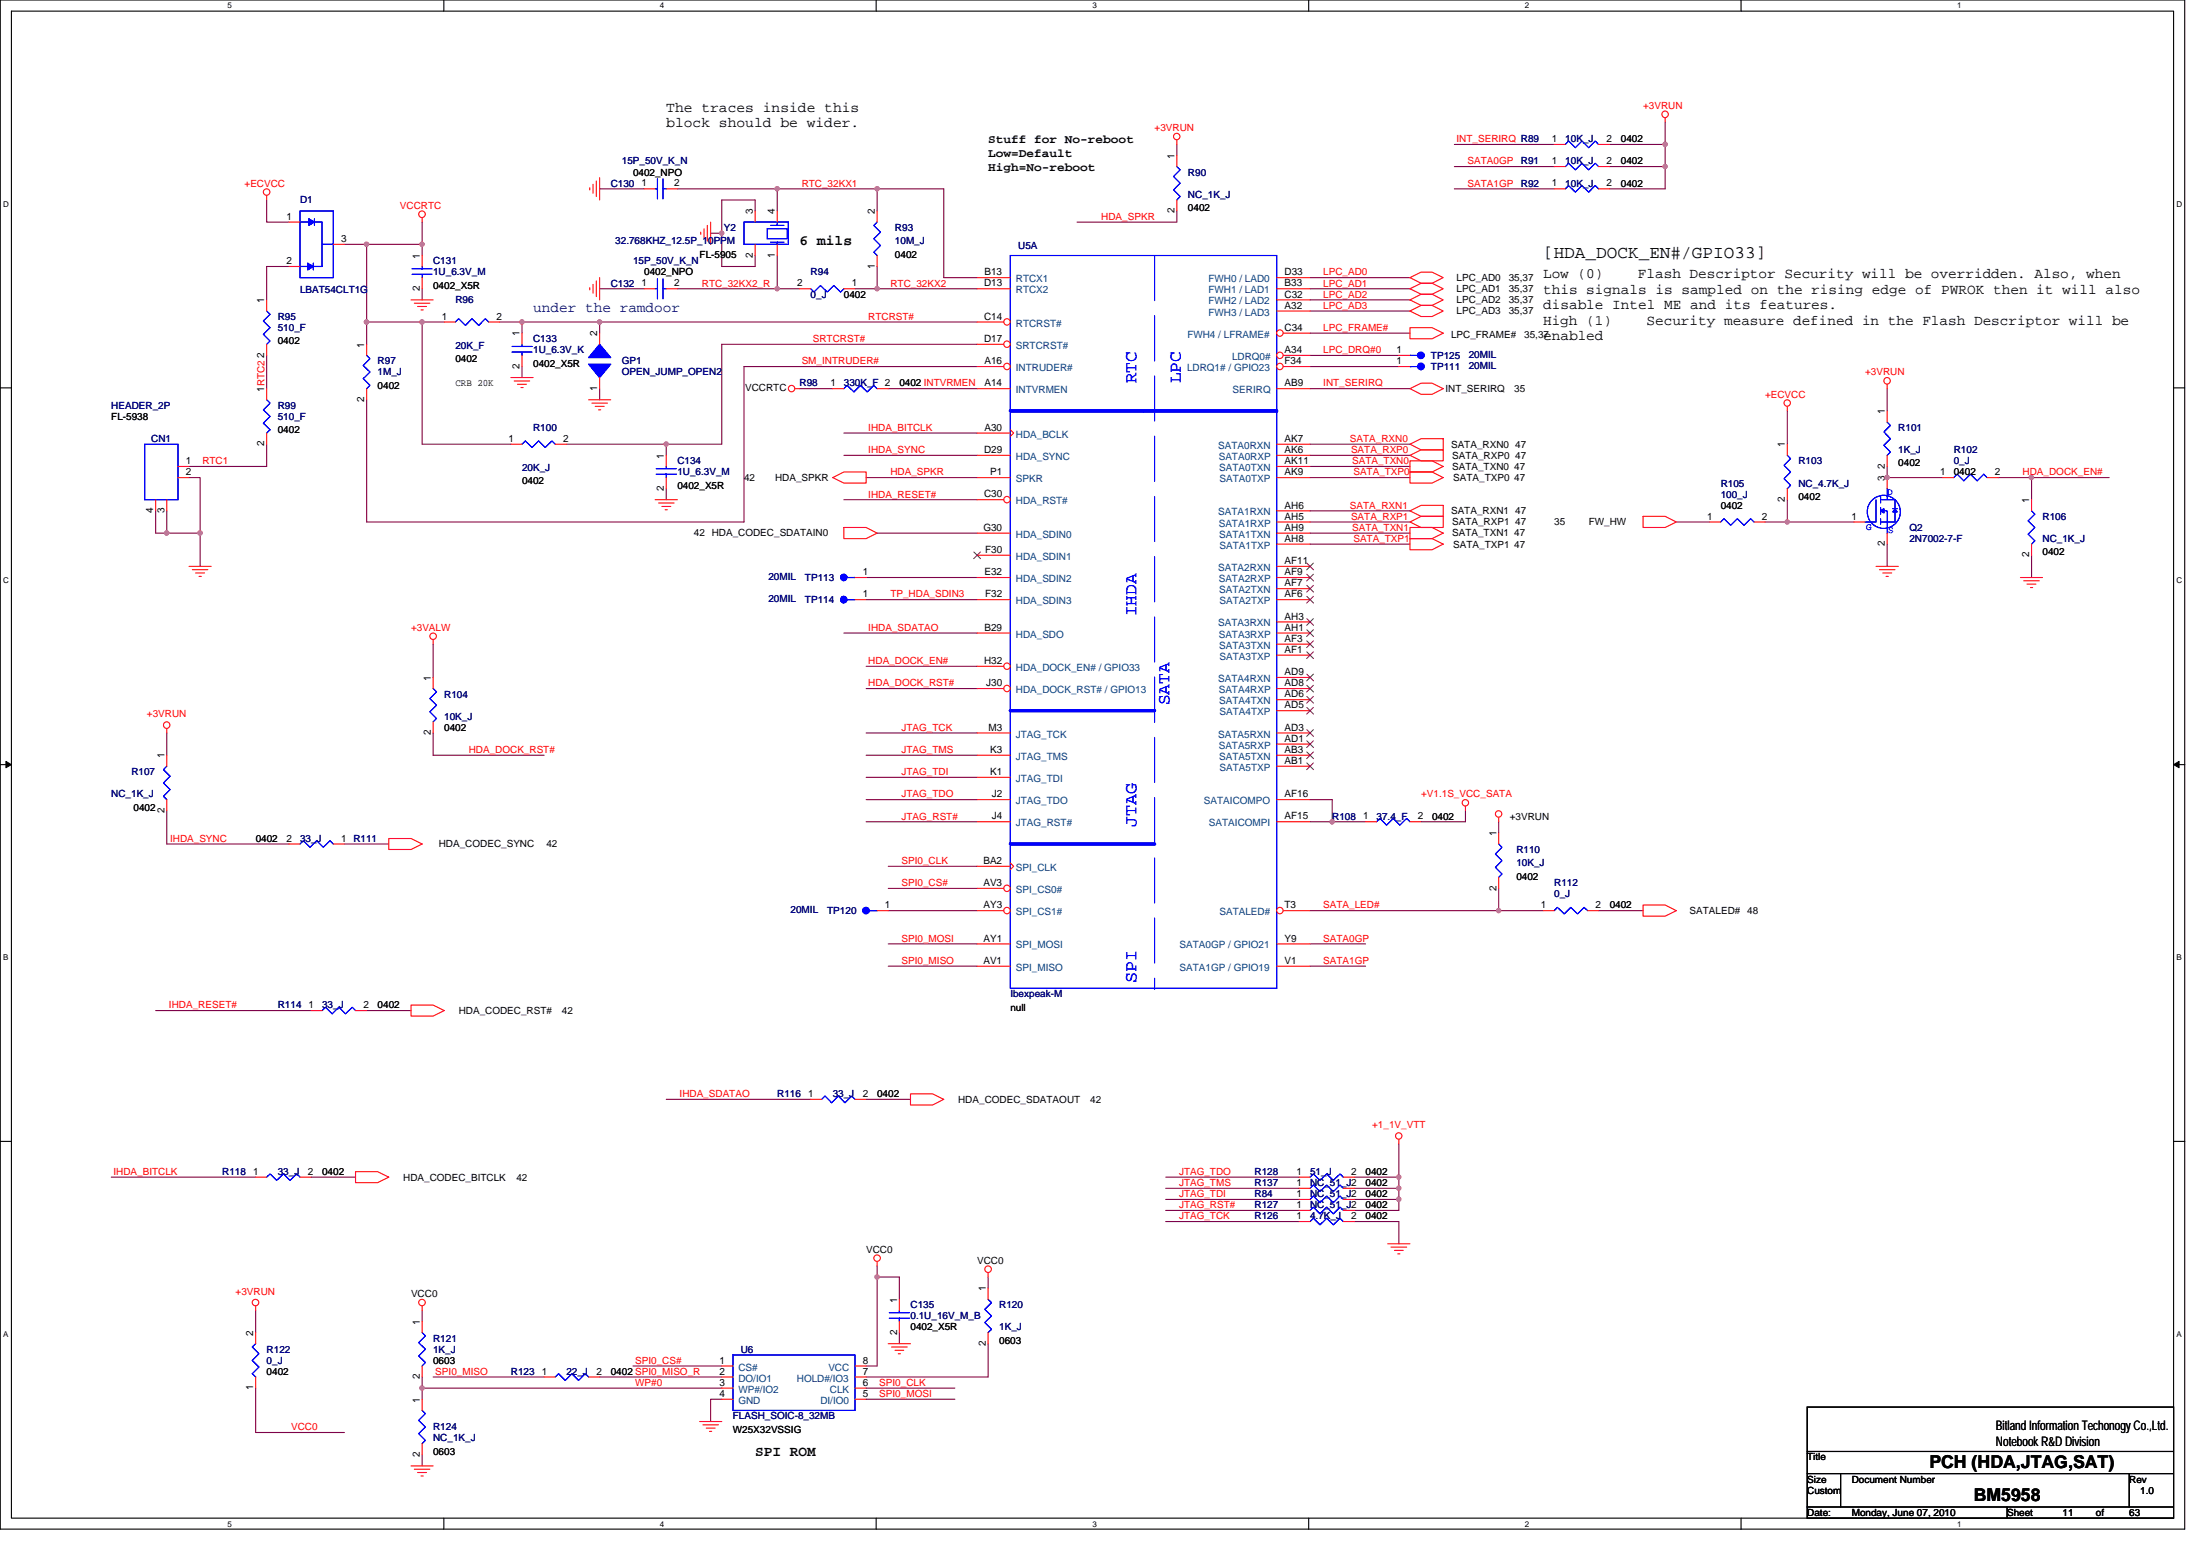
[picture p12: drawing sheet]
<svg xmlns="http://www.w3.org/2000/svg" width="297mm" height="210mm" viewBox="0 0 297 210" stroke-linecap="round" stroke-linejoin="round" font-family="sans-serif">
<path d="M0 0h295v206.4h-295zM1.5 1.5h292v203.4h-292z" fill="none" stroke="#000" stroke-width=".15"/>
<g fill="#fff">
<path d="M30.7 .2h.6v1.2h-.6z"/>
<path d="M30.7 205h.6v1.2h-.6z"/>
</g>
<path d="M59.9 0v1.5M59.9 204.9v1.5" fill="none" stroke="#000" stroke-width=".15"/>
<g fill="#fff">
<path d="M89.1 .2h.6v1.2h-.6z"/>
<path d="M89.1 205h.6v1.2h-.6z"/>
</g>
<path d="M118.3 0v1.5M118.3 204.9v1.5" fill="none" stroke="#000" stroke-width=".15"/>
<g fill="#fff">
<path d="M147.5 .2h.6v1.2h-.6z"/>
<path d="M147.5 205h.6v1.2h-.6z"/>
</g>
<path d="M176.7 0v1.5M176.7 204.9v1.5" fill="none" stroke="#000" stroke-width=".15"/>
<g fill="#fff">
<path d="M205.9 .2h.6v1.2h-.6z"/>
<path d="M205.9 205h.6v1.2h-.6z"/>
</g>
<path d="M235.1 0v1.5M235.1 204.9v1.5" fill="none" stroke="#000" stroke-width=".15"/>
<g fill="#fff">
<path d="M264.3 .2h.6v1.2h-.6z"/>
<path d="M264.3 205h.6v1.2h-.6z"/>
<path d="M.4 26.9h.8v1.2h-.8z"/>
<path d="M293.9 26.9h.7v1.2h-.7z"/>
<path d="M.4 77.8h.8v1.2h-.8z"/>
<path d="M293.9 77.8h.7v1.2h-.7z"/>
</g>
<path d="M0 52.3h1.5M293.5 52.3h1.5" fill="none" stroke="#000" stroke-width=".15"/>
<g fill="#fff">
<path d="M.4 128.6h.7v1.2h-.7z"/>
<path d="M293.9 128.6h.7v1.2h-.7z"/>
</g>
<path d="M0 103.2h1.5M293.5 103.2h1.5" fill="none" stroke="#000" stroke-width=".15"/>
<path d="M.8 102.7l.7 .5-.7 .4zM293.5 103.2l.7-.5v.9z" fill="#000" stroke="#000" stroke-width=".14"/>
<g fill="#fff">
<path d="M.4 179.5h.7v1.2h-.7z"/>
<path d="M293.9 179.5h.7v1.2h-.7z"/>
</g>
<path d="M0 154h1.5M293.5 154h1.5M244 195.9h49.5M244 189.9h49.5v15h-49.5zM244 198.9h49.5M248.5 198.9v4.5M287.5 198.9v4.5M244 203.4h49.5M271 203.4v1.5" fill="none" stroke="#000" stroke-width=".15"/>
<g fill="none" stroke="#800040" stroke-width=".15">
<path d="M158.9 19.5v1.5M196.4 19.5h13.4M217.3 19.5h7.5M224.8 19.5v3M224.8 16.5v3M36 27v3h3M39 36h-3v4.5M46.5 33h3M49.5 33v10.5M49.5 33h7.5M57 33v1.5M57 39v1.5"/>
<path d="M57 30v3M81 25.5h6M81 39h6M91.5 39h13.4M91.5 25.5h13.4M95.9 31.5h1.5M97.4 31.5v4.5h4.6v-1.5M102 28.5v-1.5h-4.6v4.5M104.9 39h3M104.9 25.5h22.5v12h4.5M104.9 34.5v4.5M104.9 25.5v3"/>
<path d="M115.4 39h3M118.4 39h13.5M118.4 25.5v3M118.4 36v3M158.9 28.5v1.5h-13.5M176.9 37.5h13.5M176.9 39h13.5M196.4 22.5h13.4M196.4 25.5h13.4M217.3 22.5h7.5M224.8 22.5v3h-7.5M36 48v4.5"/>
<path d="M36 59.9v3h-10.5M49.5 43.5v3M49.5 43.5h7.5M57 43.5v16.4h12M57 43.5h3M67.5 43.5h3v1.5M70.5 49.5v1.4M70.5 43.5h10.5v1.5M76.5 59.9h13.5M81 52.5v1.5M81 43.5h50.9M90 59.9v1.5"/>
<path d="M107.9 52.5h4.5M113.9 58.4h18M119.9 52.5h12M131.9 46.5h-34.5v13.4h-7.4M131.9 49.5h-31.4v20.9h-51v-16.4M176.9 48h12M176.9 49.5h12M176.9 45h13.5M176.9 40.5h13.5M176.9 42h13.5M176.9 52.5h13.5M176.9 59.9h13.5"/>
<path d="M241.3 55.5v4.4M254.8 52.5v3M21 68.9v3h1.5M22.5 71.9h4.5M22.5 68.9v3M25.5 64.5h1.5v7.4M27 71.9v4.5M90 65.9v1.5M113.9 61.4h18M113.9 67.4h18M116.9 77.9h15M116.9 64.5h15"/>
<path d="M118.4 71.9h13.5M176.9 71.9h13.5M176.9 68.9h13.5M176.9 70.4h13.5M176.9 73.4h13.5M176.9 62.9h13.5M176.9 61.4h13.5M176.9 64.5h13.5M226.3 70.4h4.5M238.3 70.4h3M241.3 70.4h9M241.3 67.4v3"/>
<path d="M254.8 73.4v3M254.8 62.9v1.6h7.5M269.8 64.5h4.5M274.3 64.5v2.9M274.3 74.9v3M274.3 64.5h10.5M22.5 98.9v3M58.5 86.9v4.5M58.5 98.9v3h15M113.9 85.4h18M116.9 80.9h15M116.9 89.9h15"/>
<path d="M116.9 92.9h15M116.9 98.9h15M22.5 109.4v4.5h16.5M46.5 113.9h6M116.9 110.9h15M116.9 104.9h15M116.9 107.9h15M116.9 101.9h15M119.9 116.9h12M119.9 119.9h12M176.9 107.9h3v3M176.9 110.9h3"/>
<path d="M179.9 110.9h4.5M197.9 109.4v1.5h-6M202.4 119.9v3M202.4 110.9v1.5M21 136.4h21M49.5 136.4h6M119.9 122.9h12M119.9 130.4h12M119.9 127.4h12M176.9 122.9h25.4M176.9 127.4h7.5M176.9 130.4h7.5"/>
<path d="M202.4 122.9h5.9M215.8 122.9h6M15 158.9h19.5M42 158.9h6M90 148.4h19.4M116.9 148.4h6M157.4 158.9h18M182.9 158.9h6M188.9 154.4v4.5M188.9 158.9v1.5h-6M34.5 176.8v3M57 176.8v1.5"/>
<path d="M118.4 170.8v1.5h3v3M118.4 172.3v12h-1.5M121.4 179.8v1.5M133.4 172.3v1.5M157.4 160.4h18M157.4 163.3h18M157.4 164.8h18M157.4 161.9h18M182.9 164.8h6v3.1M182.9 161.9h6M188.9 160.4v1.5M188.9 161.9v1.4h-6"/>
<path d="M34.5 187.3v6h12M57 187.3h40.4M57 196.3v1.5M57 187.3v1.5M57 185.8v1.5M58.5 185.8h15M81 185.8h16.4M85.5 184.3h11.9M97.4 188.8h-1.5v3M116.9 188.8h12M116.9 187.3h12M133.4 181.3v4.5h-16.5"/>
</g>
<g fill="#f0f" stroke="#f0f" stroke-width=".15">
<circle cx="118.4" cy="39" r=".29"/>
<circle cx="118.4" cy="25.5" r=".29"/>
<circle cx="104.9" cy="25.5" r=".29"/>
<circle cx="97.4" cy="31.5" r=".29"/>
<circle cx="104.9" cy="39" r=".29"/>
<circle cx="70.5" cy="43.5" r=".29"/>
<circle cx="57" cy="33" r=".29"/>
<circle cx="49.5" cy="33" r=".29"/>
<circle cx="81" cy="43.5" r=".3"/>
<circle cx="57" cy="43.5" r=".3"/>
<circle cx="49.5" cy="43.5" r=".3"/>
<circle cx="89.9" cy="59.9" r=".29"/>
<circle cx="224.8" cy="19.5" r=".29"/>
<circle cx="179.9" cy="110.9" r=".29"/>
<circle cx="224.8" cy="22.5" r=".29"/>
<circle cx="202.3" cy="122.9" r=".29"/>
<circle cx="27" cy="71.9" r=".3"/>
<circle cx="22.5" cy="71.9" r=".29"/>
<circle cx="274.3" cy="64.4" r=".3"/>
<circle cx="241.3" cy="70.4" r=".29"/>
<circle cx="254.8" cy="64.4" r=".29"/>
<circle cx="118.4" cy="172.3" r=".29"/>
<circle cx="57" cy="187.3" r=".29"/>
<circle cx="188.9" cy="160.3" r=".29"/>
<circle cx="188.9" cy="158.8" r=".29"/>
<circle cx="188.9" cy="161.8" r=".29"/>
</g>
<g fill="none" stroke="#f00" stroke-width=".15">
<path d="M158.9 18.9v.6M224.8 15.9v.6M36 26.4v.6M57 29.4v.6M57 34.5v1.5M57 37.5v1.5M79.6 38.8v.3M79.6 25.3v.3M80.1 38.4v1.2M80.1 24.9v1.2M80.5 37.9v2.1M80.5 24.4v2.1"/>
<path d="M81 37.5v3M81 24v3M94.6 31.3v.3M95.1 30.9v1.2M95.5 30.4v2.1M95.9 30v3M102 33v1.5M102 28.5v1.5M104.9 33v1.5M104.9 28.5v1.5M107.9 39h1.5M113.9 39h1.5"/>
<path d="M131.9 37.5h4.5M131.9 39h4.5M190.4 37.5l1.5-.8h1.5l1.5 .8-1.5 .7h-1.5zM190.4 39l1.5-.8h1.5l1.5 .8-1.5 .7h-1.5zM209.8 25.5h1.5M215.8 25.5h1.5M36 40.5v1.5M36 46.5v1.5M55.5 40.5h3M55.9 40.9h2.1M56.4 41.4h1.2M56.9 41.8h.2"/>
<path d="M60 43.5h1.5M66 43.5h1.5M69 50.9h3M69.4 51.4h2.1M69.9 51.9h1.2M70.3 52.3h.3M79.5 54h3M79.9 54.4h2.1M80.4 54.8h1.2M80.8 55.3h.3M107.3 52.5h.6M112.4 52.5h1.5"/>
<path d="M118.4 52.5h1.5M131.9 52.5h4.5M190.4 40.5l1.5-.8h1.5l1.5 .8-1.5 .7h-1.5zM190.4 42l1.5-.8h1.5l1.5 .8-1.5 .7h-1.5zM190.4 44.2h3l1.5 .8-1.5 .7h-3zM190.4 52.5l1.5-.8h1.5l1.5 .8-1.5 .7h-1.5zM190.4 59.9l1.5-.7h3v1.5h-3zM241.3 54.8v.7M241.3 59.9v1.5M254.8 51.9v.6M21 67.4v1.5M22.5 67.4v1.5"/>
<path d="M24 62.9h1.5M24 64.5h1.5M25.5 76.4h3M26 76.9h2.1M26.4 77.3h1.2M26.9 77.8h.3M88.5 67.4h3M88.9 67.9h2.1M89.4 68.3h1.2M89.8 68.8h.3M90 61.4v1.5M90 64.5v1.4"/>
<path d="M112.4 64.5l1.5-.8h3v1.5h-3zM113.9 71.2h3l1.5 .7-1.5 .8h-3zM190.4 71.2h3l1.5 .7-1.5 .8h-3zM190.4 72.7h3l1.5 .7-1.5 .8h-3zM190.4 68.9l1.5-.7h3v1.5h-3zM190.4 70.4l1.5-.7h3v1.5h-3zM190.4 62.2h3l1.5 .7-1.5 .8h-3zM190.4 63.7h3l1.5 .8-1.5 .7h-3zM190.4 61.4l1.5-.7h3v1.5h-3zM221.8 69.7h3l1.5 .7-1.5 .8h-3zM241.3 65.9v1.5M253.3 76.4h3"/>
<path d="M253.8 76.9h2.1M254.2 77.3h1.2M254.7 77.8h.2M272.8 77.9h3M273.2 78.4h2.1M273.7 78.8h1.2M274.1 79.3h.3M22.5 98.3v.6M58.5 86.3v.6M58.5 91.4v1.5M58.5 97.4v1.5M22.5 101.9v1.5"/>
<path d="M22.5 107.9v1.5M39 113.9h1.5M45 113.9h1.5M52.5 113.2h3l1.5 .7-1.5 .7h-3zM184.4 110.9h1.5M190.4 110.9h1.5M197.9 108.8v.6M202.4 110.3v.6M42 136.4h1.5M48 136.4h1.5M55.5 135.6h3l1.5 .8-1.5 .7h-3zM208.3 122.9h1.5"/>
<path d="M214.4 122.9h1.4M221.8 122.1h3l1.5 .8-1.5 .7h-3zM48 158.1h3l1.5 .8-1.5 .7h-3zM122.9 147.6h3l1.5 .8-1.5 .7h-3zM175.4 158.9h1.5M181.4 158.9h1.5M188.9 153.8v.6M34.5 176.2v.6M57 176.2v.6M57 178.3v1.5M118.4 170.2v.6M121.4 175.3v1.5"/>
<path d="M121.4 178.3v1.5M133.4 171.7v.6M175.4 160.4h1.5M181.4 160.4h1.5M187.4 167.9h3M187.8 168.3h2.1M188.3 168.7h1.2M188.7 169.2h.3M55.5 197.8h3M55.9 198.3h2.1M56.4 198.7h1.2M56.9 199.2h.2"/>
<path d="M57 184.3v1.5M73.5 185.8h1.5M79.5 185.8h1.5M94.5 191.8h2.9M94.9 192.3h2.1M95.4 192.7h1.2M95.8 193.2h.3M119.9 181.3h3M120.4 181.8h2.1M120.8 182.2h1.2M121.3 182.7h.3"/>
<circle cx="158.9" cy="18.4" r=".43"/>
<circle cx="224.8" cy="15.4" r=".44"/>
<circle cx="36" cy="25.9" r=".44"/>
<circle cx="57" cy="28.9" r=".45"/>
<circle cx="106.9" cy="52.4" r=".43"/>
<circle cx="241.3" cy="54.4" r=".43"/>
<circle cx="254.8" cy="51.4" r=".44"/>
<circle cx="22.5" cy="97.9" r=".44"/>
<circle cx="58.5" cy="85.9" r=".44"/>
<circle cx="197.9" cy="108.3" r=".43"/>
<circle cx="202.3" cy="109.8" r=".43"/>
<circle cx="188.9" cy="153.3" r=".43"/>
<circle cx="34.5" cy="175.8" r=".44"/>
<circle cx="57" cy="175.8" r=".44"/>
<circle cx="118.4" cy="169.8" r=".44"/>
<circle cx="133.4" cy="171.3" r=".45"/>
</g>
<g fill="none" stroke="#00f" stroke-width=".15">
<path d="M55.6 37h2.7M55.6 36.3h2.7M57 36v.3M57 37v.5M100.5 30h5.9v3h-5.9zM103.6 30.9h2.7v1.3h-2.7zM104.1 30.4h1.8M104.1 32.7h1.8M104.9 30v.4M104.9 32.7v.3M109.4 39l.5 .4 .9-.9 .9 .9 .9-.9 .9 .9 .4-.4M136.4 34.5h36v98.9h-36z"/>
<path d="M211.3 25.5l.5-.5 .9 .9 .9-.9 .9 .9 .9-.9 .4 .5M19.5 59.9h4.5v7.5h-4.5zM36 42l.5 .4-.9 .9 .9 .9-.9 .9 .9 .9-.5 .5M61.5 43.5l.4-.5 .9 .9 .9-.9 .9 .9 .9-.9 .5 .5M113.9 52.5l.5-.5 .9 .9 .9-.9 .9 .9 .9-.9 .4 .5M88.6 64h2.7M88.6 63.2h2.7M90 62.9v.3M90 64v.5M241.3 61.4l.5 .5-.9 .9 .9 .9-.9 .9 .9 .9-.5 .4M58.5 92.9l.4 .5-.9 .9 .9 .9-.9 .9 .9 .9-.4 .4M22.5 103.4l-.4 .5 .9 .9-.9 .9 .9 .9-.9 .9 .4 .4"/>
<path d="M40.5 113.9l.5-.4 .9 .8 .9-.8 .8 .8 1-.8 .4 .4M185.9 110.9l.4-.5 .9 1 .9-1 .9 1 .9-1 .5 .5M43.5 136.4l.5-.5 .8 .9 1-.9 .8 .9 1-.9 .4 .5M209.8 122.9l.5-.5 .9 .9 .9-.9 .9 .9 .9-.9 .5 .5M176.9 158.9l.4-.5 .9 .9 .9-.9 .9 .9 .9-.9 .5 .5M57 179.8l.4 .5-.9 .9 .9 .9-.9 .9 .9 .9-.4 .4M120.1 177.9h2.7M120.1 177.1h2.7M121.4 176.8v.3M121.4 177.9v.4M176.9 160.4l.4-.5 .9 .9 .9-.9 .9 .9 .9-.9 .5 .5M75 185.8l.4-.4 .9 .9 .9-.9 .9 .9 .9-.9 .5 .4"/>
</g>
<path d="M155.9 34.5v98.9M155.9 133.4h.1" fill="none" stroke="#fff" stroke-width=".14" stroke-dasharray="6.1 2"/>
<path d="M155.9 34.5v98.9M155.9 133.4h.1" fill="none" stroke="#00f" stroke-width=".14" stroke-dasharray="6.1 2"/>
<path d="M136.4 55.5h36M136.4 95.9h19.5M136.4 113.9h19.5" fill="none" stroke="#00f" stroke-width=".44"/>
<circle cx="136" cy="49.5" r=".43" fill="#fff" stroke="#f00" stroke-width=".15"/>
<path d="M131.9 49.5h3.6M131.9 58.4h4.5M136.4 58l.5 .4-.5 .5M131.9 61.4h4.5" fill="none" stroke="#f00" stroke-width=".15"/>
<circle cx="136" cy="67.4" r=".43" fill="#fff" stroke="#f00" stroke-width=".15"/>
<path d="M131.9 67.4h3.6M131.9 71.9h4.5M131.9 74.9h4.5M131.9 77.9h4.5M131.9 85.4h4.5" fill="none" stroke="#f00" stroke-width=".15"/>
<path d="M131.5 74.5l.9 .9M132.4 74.5l-.9 .9" fill="none" stroke="#804000" stroke-width=".14"/>
<circle cx="172.8" cy="122.9" r=".43" fill="#fff" stroke="#f00" stroke-width=".15"/>
<path d="M172.4 37.5h4.5M172.4 39h4.5M172.4 40.5h4.5M172.4 42h4.5M173.3 122.9h3.6" fill="none" stroke="#f00" stroke-width=".15"/>
<circle cx="172.8" cy="49.5" r=".43" fill="#fff" stroke="#f00" stroke-width=".15"/>
<path d="M173.3 49.5h3.6" fill="none" stroke="#f00" stroke-width=".15"/>
<circle cx="172.8" cy="44.9" r=".43" fill="#fff" stroke="#f00" stroke-width=".15"/>
<path d="M173.3 45h3.6" fill="none" stroke="#f00" stroke-width=".15"/>
<circle cx="172.8" cy="48" r=".43" fill="#fff" stroke="#f00" stroke-width=".15"/>
<path d="M173.3 48h3.6" fill="none" stroke="#f00" stroke-width=".15"/>
<circle cx="136" cy="43.4" r=".43" fill="#fff" stroke="#f00" stroke-width=".15"/>
<path d="M131.9 43.5h3.6M131.9 80.9h4.5" fill="none" stroke="#f00" stroke-width=".15"/>
<circle cx="136" cy="89.9" r=".43" fill="#fff" stroke="#f00" stroke-width=".15"/>
<path d="M131.9 89.9h3.6" fill="none" stroke="#f00" stroke-width=".15"/>
<circle cx="136" cy="92.9" r=".43" fill="#fff" stroke="#f00" stroke-width=".15"/>
<path d="M131.9 92.9h3.6" fill="none" stroke="#f00" stroke-width=".15"/>
<circle cx="136" cy="46.4" r=".43" fill="#fff" stroke="#f00" stroke-width=".15"/>
<g fill="none" stroke="#f00" stroke-width=".15">
<path d="M131.9 46.5h3.6M172.4 59.9h4.5M172.4 61.4h4.5M172.4 62.9h4.5M172.4 64.5h4.5M172.4 68.9h4.5M172.4 70.4h4.5M172.4 71.9h4.5M172.4 73.4h4.5M172.4 76.4h4.5M172.4 77.9h4.5M172.4 79.4h4.5"/>
<path d="M172.4 80.9h4.5M172.4 83.9h4.5M172.4 85.4h4.5M172.4 86.9h4.5M172.4 88.4h4.5M172.4 91.4h4.5M172.4 92.9h4.5M172.4 94.4h4.5M172.4 95.9h4.5M172.4 98.9h4.5M131.9 116.9h4.5M136.4 116.5l.5 .4-.5 .4"/>
<path d="M172.4 100.4h4.5M172.4 101.9h4.5M172.4 103.4h4.5M172.4 110.9h4.5"/>
</g>
<g fill="none" stroke="#804000" stroke-width=".14">
<path d="M176.4 76l1 .9M176.4 77.5l1 .9M176.4 79l1 .9M177.3 76l-.9 .9M177.3 77.5l-.9 .9M177.3 79l-.9 .9M176.4 80.5l1 .9M176.4 83.5l1 .9M176.4 85l1 .9M176.4 86.5l1 .9M176.4 88l1 .9M176.4 91l1 .9"/>
<path d="M176.4 92.5l1 .9M176.4 94l1 .9M176.4 95.5l1 .9M176.4 98.5l1 .9M176.4 100l1 .9M177.3 80.5l-.9 .9M177.3 83.5l-.9 .9M177.3 85l-.9 .9M177.3 86.5l-.9 .9M177.3 88l-.9 .9M177.3 91l-.9 .9M177.3 92.5l-.9 .9"/>
<path d="M177.3 94l-.9 .9M177.3 95.5l-.9 .9M177.3 98.5l-.9 .9M177.3 100l-.9 .9M176.4 101.5l1 .9M176.4 103l1 .9M177.3 101.5l-.9 .9M177.3 103l-.9 .9"/>
</g>
<circle cx="136" cy="119.9" r=".43" fill="#fff" stroke="#f00" stroke-width=".15"/>
<path d="M131.9 119.9h3.6" fill="none" stroke="#f00" stroke-width=".15"/>
<circle cx="136" cy="122.9" r=".43" fill="#fff" stroke="#f00" stroke-width=".15"/>
<g fill="none" stroke="#f00" stroke-width=".15">
<path d="M209.8 19.5h1.5M215.8 19.5h1.5M39 30h1.5M39 36h1.5M45 33h1.5M87 39h1.5M87 25.5h1.5M90 39h1.5M90 25.5h1.5M118.4 34.5v1.5M118.4 28.5v1.5M158.9 21v1.5"/>
<path d="M158.9 27v1.5M209.8 22.5h1.5M215.8 22.5h1.5M36 52.5v1.5M36 58.4v1.5M49.5 46.5v1.5M49.5 52.5v1.5M69 59.9h1.5M70.5 45v1.5M70.5 48v1.5M75 59.9h1.5M81 45v1.5"/>
<path d="M81 50.9v1.6M172.4 52.5h4.5M188.9 49.5h1.5M188.9 48h1.5M254.8 55.5v1.5M115.4 77.9h1.5M131.9 64.5h4.5M230.8 70.4h1.5M236.8 70.4h1.5M250.3 70.4h1.5M254.8 61.4v1.5M254.8 64.5v1.4"/>
<path d="M254.8 71.9v1.5M262.3 64.5h1.5M268.3 64.5h1.5M274.3 67.4v1.5M274.3 73.4v1.5M115.4 80.9h1.5M131.9 98.9h4.5M131.9 101.9h4.5M131.9 104.9h4.5M131.9 107.9h4.5M131.9 110.9h4.5M172.4 107.9h4.5"/>
<path d="M202.4 112.4v1.5M202.4 118.4v1.5M118.4 122.9h1.5M131.9 122.9h3.6M131.9 127.4h4.5M131.9 130.4h4.5M172.4 127.4h4.5M172.4 130.4h4.5M34.5 158.9h1.5M40.5 158.9h1.5M109.4 148.4h1.5M115.4 148.4h1.5"/>
<path d="M34.5 179.8v1.5M133.4 173.8v1.5M133.4 179.8v1.5M175.4 164.8h1.5M175.4 163.3h1.5M175.4 161.9h1.5M181.4 164.8h1.5M181.4 163.3h1.5M181.4 161.9h1.5M34.5 185.8v1.5M57 188.8v1.5M57 194.8v1.5"/>
<path d="M97.4 184.3h1.6M97.4 185.8h1.6M97.4 187.3h1.6M97.4 188.8h1.6M115.4 184.3h1.5M115.4 185.8h1.5M115.4 187.3h1.5M115.4 188.8h1.5"/>
</g>
<g fill="none" stroke="#00f" stroke-width=".15">
<path d="M211.3 19.5l.5-.5 .9 .9 .9-.9 .9 .9 .9-.9 .4 .5M40.5 30h3v3M40.5 28.5h4.5v9h-4.5zM42.3 35.5v.9M42.5 29.5v.9M43.5 33v3h-3M43.5 33h1.5M88.5 39h.3M88.5 25.5h.3M88.8 37.6v2.7M88.8 24.1v2.7M89.5 39h.5"/>
<path d="M89.5 25.5h.5M89.5 37.6v2.7M89.5 24.1v2.7M118.4 30l-.4 .4 .9 .9-.9 .9 .9 .9-.9 .9 .4 .5M158.9 22.5l.4 .4-.8 .9 .8 .9-.8 .9 .8 .9-.4 .5M211.3 22.5l.5-.5 .9 .9 .9-.9 .9 .9 .9-.9 .4 .5M36 54l.5 .4-.9 .9 .9 .9-.9 .9 .9 .9-.5 .4M49.5 48l.5 .4-1 .9 1 .9-1 .9 1 .9-.5 .5M69.1 47.5h2.7M69.1 46.8h2.7M70.5 59.9l.4-.4 .9 .9 .9-.9 .9 .9 .9-.9 .5 .4M70.5 46.5v.3"/>
<path d="M70.5 47.5v.5M190.5 49.5h-.1h1M190.5 48h-.1h1M254.8 57l.4 .4-.8 .9 .8 .9-.8 .9 .8 .9-.4 .4M114.4 77.9h1h-.1M232.3 70.4l.5-.4 .9 .9 .9-.9 .9 .9 .9-.9 .4 .4M253.3 67.4v3h-1.5M253.9 67.4h2v3h-2M253.9 67v.9M253.9 68.5v.9M253.9 70v.7M253.9 68.9h.9v3"/>
<path d="M254.8 65.9v1.5M255.6 68.6h.6M263.8 64.5l.4-.5 1 .9 .8-.9 1 .9 .8-.9 .5 .5M274.3 68.9l.4 .5-.9 .9 .9 .9-.9 .9 .9 .9-.4 .4M114.4 80.9h1h-.1M202.4 113.9l.4 .4-.9 1 .9 .8-.9 1 .9 .8-.4 .5M117.4 122.9h1h-.1M36 158.9l.5-.5 .9 .9 .9-.9 .9 .9 .9-.9 .4 .5M110.9 148.4l.5-.5 .9 .9 .9-.9 .9 .9 .9-.9 .4 .5M133.4 175.3l.5 .5-.9 .9 .9 .9-.9 .9 .9 .9-.5 .4M176.9 164.8l.4-.4 .9 .9 .9-.9 .9 .9 .9-.9 .5 .4M176.9 163.3l.4-.4 .9 .9 .9-.9 .9 .9 .9-.9 .5 .4"/>
<path d="M176.9 161.9l.4-.5 .9 .9 .9-.9 .9 .9 .9-.9 .5 .5M34.5 181.3l-.4 .5 .9 .9-.9 .9 .9 .9-.9 .9 .4 .4M57 190.3l.4 .5-.9 .9 .9 .9-.9 .9 .9 .9-.4 .4M99 182.8h16.4v7.5h-16.4z"/>
<circle cx="254.3" cy="69.1" r="2.23"/>
</g>
<g fill="#00f" stroke="#00f" stroke-width=".15">
<path d="M253.9 68.9l.5-.3v.6z" fill-rule="evenodd"/>
<path d="M255.9 68.6l.3 .5h-.6z" fill-rule="evenodd"/>
<path d="M253.9 68.9l.5-.3v.6z" fill-rule="evenodd"/>
<path d="M255.9 68.6l.3 .5h-.6z" fill-rule="evenodd"/>
<path d="M79.5 49.1h3l-1.5 1.8z" fill-rule="evenodd"/>
<path d="M81 46.5l1.5 1.8h-3z" fill-rule="evenodd"/>
<path d="M79.5 49.1h3l-1.5 1.8z" fill-rule="evenodd"/>
<path d="M81 46.5l1.5 1.8h-3z" fill-rule="evenodd"/>
<path d="M41.7 29.5l.8 .5-.8 .4z" fill-rule="evenodd"/>
<path d="M41.5 35.5l.8 .5-.8 .4z" fill-rule="evenodd"/>
<path d="M41.7 29.5l.8 .5-.8 .4z" fill-rule="evenodd"/>
<path d="M41.5 35.5l.8 .5-.8 .4z" fill-rule="evenodd"/>
<circle cx="191.9" cy="49.4" r=".45"/>
<circle cx="116.9" cy="122.9" r=".44"/>
<circle cx="113.9" cy="80.9" r=".44"/>
<circle cx="113.9" cy="77.9" r=".43"/>
<circle cx="191.9" cy="48" r=".44"/>
</g>
<g fill="#f0f" stroke="#f0f" stroke-width=".15">
<circle cx="118.4" cy="39" r=".29"/>
<circle cx="118.4" cy="25.5" r=".29"/>
<circle cx="104.9" cy="25.5" r=".29"/>
<circle cx="97.4" cy="31.5" r=".29"/>
<circle cx="104.9" cy="39" r=".29"/>
<circle cx="70.5" cy="43.5" r=".29"/>
<circle cx="57" cy="33" r=".29"/>
<circle cx="49.5" cy="33" r=".29"/>
<circle cx="81" cy="43.5" r=".3"/>
<circle cx="57" cy="43.5" r=".3"/>
<circle cx="49.5" cy="43.5" r=".3"/>
<circle cx="89.9" cy="59.9" r=".29"/>
<circle cx="224.8" cy="19.5" r=".29"/>
<circle cx="179.9" cy="110.9" r=".29"/>
<circle cx="224.8" cy="22.5" r=".29"/>
<circle cx="202.3" cy="122.9" r=".29"/>
<circle cx="27" cy="71.9" r=".3"/>
<circle cx="22.5" cy="71.9" r=".29"/>
<circle cx="274.3" cy="64.4" r=".3"/>
<circle cx="241.3" cy="70.4" r=".29"/>
<circle cx="254.8" cy="64.4" r=".29"/>
<circle cx="118.4" cy="172.3" r=".29"/>
<circle cx="57" cy="187.3" r=".29"/>
<circle cx="188.9" cy="160.3" r=".29"/>
<circle cx="188.9" cy="158.8" r=".29"/>
<circle cx="188.9" cy="161.8" r=".29"/>
</g>
<g font-size="2.4">
<text x="208.3" y="34.9">[HDA_DOCK_EN#/GPIO33]</text>
<text x="260.5" y="198.1">PCH (HDA,JTAG,SAT)</text>
<text x="266.5" y="202.6">BM5958</text>
</g>
<g font-size="2.4" fill="#00f">
<text x="153.4" y="51.7" transform="rotate(-90 153.4 51.7)">RTC</text>
<text x="159.4" y="51.7" transform="rotate(-90 159.4 51.7)">LPC</text>
<text x="153.4" y="83.2" transform="rotate(-90 153.4 83.2)">IHDA</text>
<text x="157.9" y="95.2" transform="rotate(-90 157.9 95.2)">SATA</text>
<text x="153.4" y="111.7" transform="rotate(-90 153.4 111.7)">JTAG</text>
<text x="153.4" y="132.6" transform="rotate(-90 153.4 132.6)">SPI</text>
</g>
<g font-size="1.9">
<text x="90" y="15">The traces inside this</text>
<text x="90" y="17.1">block should be wider.</text>
<text x="107.9" y="33.1">6 mils</text>
<text x="208.3" y="37.5">Low (0)</text>
<text x="208.3" y="39.6">this signals is sampled on the rising edge of PWROK then it will also</text>
<text x="208.3" y="41.7">disable Intel ME and its features.</text>
<text x="221.1" y="37.5">Flash Descriptor Security will be overridden. Also, when</text>
<text x="208.3" y="43.8">High (1)</text>
<text x="208.3" y="45.9">enabled</text>
<text x="222.3" y="43.8">Security measure defined in the Flash Descriptor will be</text>
<text x="102" y="196.4">SPI ROM</text>
</g>
<text font-size="1.9" fill="#000080" x="72" y="42">under the ramdoor</text>
<g font-size="1.8">
<text x="269.5" y="193">Bitland Information Techonogy Co.,Ltd.</text>
<text x="269.5" y="195.1">Notebook R&amp;D Division</text>
</g>
<g font-size="1.6">
<text x="133.4" y="19.3">Stuff for No-reboot</text>
<text x="133.4" y="21.2">Low=Default</text>
<text x="133.4" y="23">High=No-reboot</text>
</g>
<g font-size="1.4">
<text x="158.6" y="21.4" transform="rotate(-90 158.6 21.4)">1</text>
<text x="209.5" y="19.2">1</text>
<text x="209.5" y="22.2">1</text>
<text x="216.9" y="19.2">2</text>
<text x="216.9" y="22.2">2</text>
<text x="38.7" y="29.7">1</text>
<text x="86.6" y="25.2">1</text>
<text x="91" y="25.2">2</text>
<text x="101.6" y="28.9" transform="rotate(-90 101.6 28.9)">3</text>
<text x="104.6" y="28.9" transform="rotate(-90 104.6 28.9)">4</text>
<text x="118.1" y="28.9" transform="rotate(-90 118.1 28.9)">2</text>
<text x="158.6" y="28.8" transform="rotate(-90 158.6 28.8)">2</text>
<text x="209.5" y="25.2">1</text>
<text x="216.9" y="25.2">2</text>
<text x="38.7" y="35.6">2</text>
<text x="46.1" y="32.7">3</text>
<text x="56.7" y="34.9" transform="rotate(-90 56.7 34.9)">1</text>
<text x="101.6" y="34.8" transform="rotate(-90 101.6 34.8)">2</text>
<text x="104.6" y="34.8" transform="rotate(-90 104.6 34.8)">1</text>
<text x="35.7" y="40.9" transform="rotate(-90 35.7 40.9)">1</text>
<text x="56.7" y="39.3" transform="rotate(-90 56.7 39.3)">2</text>
<text x="86.6" y="38.7">1</text>
<text x="91" y="38.7">2</text>
<text x="107.6" y="38.7">2</text>
<text x="115" y="38.7">1</text>
<text x="118.1" y="36.3" transform="rotate(-90 118.1 36.3)">1</text>
<text x="132.9" y="38.7">D13</text>
<text x="132.9" y="37.1">B13</text>
<text x="173.4" y="37.1">D33</text>
<text x="173.4" y="38.7">B33</text>
<text x="173.4" y="40.2">C32</text>
<text x="173.4" y="41.7">A32</text>
<text x="49.2" y="46.9" transform="rotate(-90 49.2 46.9)">1</text>
<text x="59.7" y="43.1">1</text>
<text x="67" y="43.1">2</text>
<text x="70.2" y="45.4" transform="rotate(-90 70.2 45.4)">1</text>
<text x="80.6" y="45.4" transform="rotate(-90 80.6 45.4)">2</text>
<text x="132.9" y="43.1">C14</text>
<text x="132.9" y="46.1">D17</text>
<text x="173.4" y="44.6">C34</text>
<text x="173.4" y="47.6">A34</text>
<text x="188.5" y="47.6">1</text>
<text x="35.7" y="52.9" transform="rotate(-90 35.7 52.9)">1RTC2</text>
<text x="35.7" y="48.3" transform="rotate(-90 35.7 48.3)">2</text>
<text x="70.2" y="49.8" transform="rotate(-90 70.2 49.8)">2</text>
<text x="80.6" y="52.7" transform="rotate(-90 80.6 52.7)">1</text>
<text x="112.1" y="52.1">1</text>
<text x="132.9" y="52.1">A14</text>
<text x="132.9" y="49.1">A16</text>
<text x="173.4" y="49.1">F34</text>
<text x="173.4" y="52.1">AB9</text>
<text x="188.5" y="49.1">1</text>
<text x="49.2" y="54.3" transform="rotate(-90 49.2 54.3)">2</text>
<text x="68.7" y="59.6">1</text>
<text x="76" y="59.6">2</text>
<text x="132.9" y="58.1">A30</text>
<text x="173.4" y="59.6">AK7</text>
<text x="254.5" y="55.9" transform="rotate(-90 254.5 55.9)">1</text>
<text x="25.1" y="62.6">1</text>
<text x="25.1" y="64.1">2</text>
<text x="35.7" y="60.2" transform="rotate(-90 35.7 60.2)">2</text>
<text x="89.6" y="61.9" transform="rotate(-90 89.6 61.9)">1</text>
<text x="132.9" y="61.1">D29</text>
<text x="133.7" y="64.1">P1</text>
<text x="173.4" y="61.1">AK6</text>
<text x="173.4" y="62.6">AK11</text>
<text x="173.4" y="64.1">AK9</text>
<text x="241" y="60.4" transform="rotate(-90 241 60.4)">1</text>
<text x="254.5" y="64.9" transform="rotate(-90 254.5 64.9)">3</text>
<text x="254.5" y="63.2" transform="rotate(-90 254.5 63.2)">2</text>
<text x="262" y="64.1">1</text>
<text x="269.3" y="64.1">2</text>
<text x="20.7" y="69.2" transform="rotate(-90 20.7 69.2)">4</text>
<text x="22.2" y="69.2" transform="rotate(-90 22.2 69.2)">3</text>
<text x="89.6" y="66.3" transform="rotate(-90 89.6 66.3)">2</text>
<text x="132.8" y="71.6">G30</text>
<text x="132.9" y="67.1">C30</text>
<text x="173.4" y="70.1">AH5</text>
<text x="173.4" y="71.6">AH9</text>
<text x="173.4" y="68.6">AH6</text>
<text x="230.5" y="70.1">1</text>
<text x="237.9" y="70.1">2</text>
<text x="241" y="67.7" transform="rotate(-90 241 67.7)">2</text>
<text x="250" y="70.1">1</text>
<text x="274" y="67.9" transform="rotate(-90 274 67.9)">1</text>
<text x="116.5" y="77.6">1</text>
<text x="132.9" y="77.6">E32</text>
<text x="133" y="74.6">F30</text>
<text x="173.4" y="77.6">AF9</text>
<text x="173.4" y="73.1">AH8</text>
<text x="173.4" y="76.1">AF11</text>
<text x="254.5" y="73.7" transform="rotate(-90 254.5 73.7)">2</text>
<text x="274" y="75.2" transform="rotate(-90 274 75.2)">2</text>
<text x="116.5" y="80.6">1</text>
<text x="133" y="80.6">F32</text>
<text x="173.4" y="79.1">AF7</text>
<text x="173.4" y="80.6">AF6</text>
<text x="173.4" y="83.6">AH3</text>
<text x="132.9" y="89.6">H32</text>
<text x="132.9" y="85.1">B29</text>
<text x="173.4" y="85.1">AH1</text>
<text x="173.4" y="86.6">AF3</text>
<text x="173.4" y="88.1">AF1</text>
<text x="58.2" y="91.9" transform="rotate(-90 58.2 91.9)">1</text>
<text x="133.2" y="92.6">J30</text>
<text x="173.4" y="92.6">AD8</text>
<text x="173.4" y="94.1">AD6</text>
<text x="173.4" y="95.6">AD5</text>
<text x="173.4" y="91.1">AD9</text>
<text x="58.2" y="99.2" transform="rotate(-90 58.2 99.2)">2</text>
<text x="133.5" y="98.6">M3</text>
<text x="133.7" y="101.6">K3</text>
<text x="173.4" y="100.1">AD1</text>
<text x="173.4" y="101.6">AB3</text>
<text x="173.4" y="98.6">AD3</text>
<text x="22.2" y="102.3" transform="rotate(-90 22.2 102.3)">1</text>
<text x="133.7" y="104.6">K1</text>
<text x="133.9" y="107.6">J2</text>
<text x="173.4" y="107.6">AF16</text>
<text x="173.4" y="103.1">AB1</text>
<text x="22.2" y="109.7" transform="rotate(-90 22.2 109.7)">2</text>
<text x="38.7" y="113.6">2</text>
<text x="46.1" y="113.6">1 R111</text>
<text x="133.9" y="110.6">J4</text>
<text x="173.4" y="110.6">AF15</text>
<text x="184" y="110.6">1</text>
<text x="191.4" y="110.6">2</text>
<text x="202" y="112.8" transform="rotate(-90 202 112.8)">1</text>
<text x="132.8" y="116.6">BA2</text>
<text x="132.8" y="119.6">AV3</text>
<text x="119.5" y="122.6">1</text>
<text x="132.8" y="122.6">AY3</text>
<text x="173.4" y="122.6">T3</text>
<text x="202" y="120.2" transform="rotate(-90 202 120.2)">2</text>
<text x="208" y="122.6">1</text>
<text x="215.4" y="122.6">2</text>
<text x="132.8" y="130.1">AV1</text>
<text x="132.8" y="127.1">AY1</text>
<text x="173.4" y="127.1">Y9</text>
<text x="173.4" y="130.1">V1</text>
<text x="41.7" y="136.1">1</text>
<text x="49.1" y="136.1">2</text>
<text x="109.1" y="148">1</text>
<text x="116.5" y="148">2</text>
<text x="34.2" y="158.5">1</text>
<text x="41.6" y="158.5">2</text>
<text x="175.1" y="158.5">1</text>
<text x="175.1" y="160">1</text>
<text x="175.1" y="161.5">1</text>
<text x="182.4" y="158.5">2</text>
<text x="175.1" y="164.5">1</text>
<text x="175.1" y="163">1</text>
<text x="182.4" y="164.5">2</text>
<text x="56.7" y="178.8" transform="rotate(-90 56.7 178.8)">1</text>
<text x="121.1" y="175.8" transform="rotate(-90 121.1 175.8)">1</text>
<text x="133.1" y="174.3" transform="rotate(-90 133.1 174.3)">1</text>
<text x="34.2" y="180.3" transform="rotate(-90 34.2 180.3)">2</text>
<text x="73.1" y="185.5">1</text>
<text x="80.5" y="185.5">2</text>
<text x="97.1" y="184">1</text>
<text x="97.1" y="185.5">2</text>
<text x="116.5" y="185.5">7</text>
<text x="116.5" y="184">8</text>
<text x="121.1" y="180.1" transform="rotate(-90 121.1 180.1)">2</text>
<text x="133.1" y="181.6" transform="rotate(-90 133.1 181.6)">2</text>
<text x="34.2" y="187.6" transform="rotate(-90 34.2 187.6)">1</text>
<text x="56.7" y="189.3" transform="rotate(-90 56.7 189.3)">1</text>
<text x="56.7" y="186.1" transform="rotate(-90 56.7 186.1)">2</text>
<text x="97.1" y="187">3</text>
<text x="97.1" y="188.5">4</text>
<text x="116.5" y="187">6</text>
<text x="116.5" y="188.5">5</text>
<text x="56.7" y="196.6" transform="rotate(-90 56.7 196.6)">2</text>
</g>
<g font-size="1.4" fill="#004080">
<text x="137.2" y="38.1">RTCX1</text>
<text x="137.2" y="39.6">RTCX2</text>
<text x="163.2" y="38.1">FWH0 / LAD0</text>
<text x="163.2" y="39.6">FWH1 / LAD1</text>
<text x="163.2" y="41.1">FWH2 / LAD2</text>
<text x="137.2" y="44.1">RTCRST#</text>
<text x="137.2" y="47.1">SRTCRST#</text>
<text x="160.3" y="45.6">FWH4 / LFRAME#</text>
<text x="163.2" y="42.6">FWH3 / LAD3</text>
<text x="137.2" y="53.1">INTVRMEN</text>
<text x="137.2" y="50.1">INTRUDER#</text>
<text x="160.3" y="50.1">LDRQ1# / GPIO23</text>
<text x="166.3" y="48.6">LDRQ0#</text>
<text x="166.4" y="53.1">SERIRQ</text>
<text x="137.2" y="59.1">HDA_BCLK</text>
<text x="137.2" y="62.1">HDA_SYNC</text>
<text x="137.2" y="65.1">SPKR</text>
<text x="164.5" y="60.6">SATA0RXN</text>
<text x="164.5" y="62.1">SATA0RXP</text>
<text x="164.6" y="63.6">SATA0TXN</text>
<text x="164.7" y="65.1">SATA0TXP</text>
<text x="137.2" y="68.1">HDA_RST#</text>
<text x="164.5" y="69.6">SATA1RXN</text>
<text x="164.5" y="71.1">SATA1RXP</text>
<text x="137.2" y="72.6">HDA_SDIN0</text>
<text x="137.2" y="75.5">HDA_SDIN1</text>
<text x="164.5" y="77">SATA2RXN</text>
<text x="164.6" y="72.6">SATA1TXN</text>
<text x="164.7" y="74">SATA1TXP</text>
<text x="137.2" y="78.5">HDA_SDIN2</text>
<text x="137.2" y="81.5">HDA_SDIN3</text>
<text x="164.5" y="78.5">SATA2RXP</text>
<text x="164.6" y="80.1">SATA2TXN</text>
<text x="164.7" y="81.5">SATA2TXP</text>
<text x="137.2" y="86">HDA_SDO</text>
<text x="164.5" y="84.5">SATA3RXN</text>
<text x="164.5" y="86">SATA3RXP</text>
<text x="164.6" y="87.5">SATA3TXN</text>
<text x="164.7" y="89">SATA3TXP</text>
<text x="137.2" y="90.5">HDA_DOCK_EN# / GPIO33</text>
<text x="137.2" y="93.5">HDA_DOCK_RST# / GPIO13</text>
<text x="164.5" y="92">SATA4RXN</text>
<text x="164.5" y="93.5">SATA4RXP</text>
<text x="164.6" y="95">SATA4TXN</text>
<text x="137.2" y="99.5">JTAG_TCK</text>
<text x="164.5" y="99.5">SATA5RXN</text>
<text x="164.5" y="101">SATA5RXP</text>
<text x="164.7" y="96.5">SATA4TXP</text>
<text x="137.2" y="102.5">JTAG_TMS</text>
<text x="137.2" y="105.5">JTAG_TDI</text>
<text x="164.6" y="102.5">SATA5TXN</text>
<text x="164.7" y="104">SATA5TXP</text>
<text x="137.2" y="108.5">JTAG_TDO</text>
<text x="137.2" y="111.5">JTAG_RST#</text>
<text x="162.6" y="108.5">SATAICOMPO</text>
<text x="163.2" y="111.5">SATAICOMPI</text>
<text x="137.2" y="117.5">SPI_CLK</text>
<text x="137.2" y="120.5">SPI_CS0#</text>
<text x="137.2" y="123.5">SPI_CS1#</text>
<text x="164.7" y="123.5">SATALED#</text>
<text x="137.2" y="128">SPI_MOSI</text>
<text x="137.2" y="131">SPI_MISO</text>
<text x="159.3" y="128">SATA0GP / GPIO21</text>
<text x="159.3" y="131">SATA1GP / GPIO19</text>
<text x="99.7" y="185">CS#</text>
<text x="111.8" y="185">VCC</text>
<text x="99.7" y="186.4">DO/IO1</text>
<text x="99.7" y="187.9">WP#/IO2</text>
<text x="99.7" y="189.4">GND</text>
<text x="107.6" y="186.4">HOLD#/IO3</text>
<text x="110.8" y="189.4">DI/IO0</text>
<text x="112.1" y="187.9">CLK</text>
</g>
<g font-size="1.3" fill="#f00">
<text x="155.9" y="17.7">+3VRUN</text>
<text x="221.8" y="14.7">+3VRUN</text>
<text x="196.7" y="19.2">INT_SERIRQ R89</text>
<text x="198.2" y="22.2">SATA0GP</text>
<text x="33" y="25.2">+ECVCC</text>
<text x="54" y="28.2">VCCRTC</text>
<text x="108.2" y="25.2">RTC_32KX1</text>
<text x="148.7" y="29.7">HDA_SPKR</text>
<text x="198.2" y="25.2">SATA1GP</text>
<text x="94.8" y="38.7">RTC_32KX2_R</text>
<text x="120.2" y="38.7">RTC_32KX2</text>
<text x="178.7" y="37.2">LPC_AD0</text>
<text x="178.7" y="38.7">LPC_AD1</text>
<text x="178.7" y="40.2">LPC_AD2</text>
<text x="178.7" y="41.7">LPC_AD3</text>
<text x="109.7" y="46.2">SRTCRST#</text>
<text x="117.2" y="43.2">RTCRST#</text>
<text x="178.7" y="44.7">LPC_FRAME#</text>
<text x="178.7" y="47.7">LPC_DRQ#0</text>
<text x="108.2" y="49.2">SM_INTRUDER#</text>
<text x="178.7" y="52.2">INT_SERIRQ</text>
<text x="238.3" y="53.7">+ECVCC</text>
<text x="251.8" y="50.7">+3VRUN</text>
<text x="117.2" y="58.1">IHDA_BITCLK</text>
<text x="182.3" y="59.6">SATA_RXN0</text>
<text x="27.3" y="62.7">RTC1</text>
<text x="117.2" y="61.2">IHDA_SYNC</text>
<text x="120.2" y="64.2">HDA_SPKR</text>
<text x="182.4" y="61.2">SATA_RXP0</text>
<text x="182.6" y="62.7">SATA_TXN0</text>
<text x="182.7" y="64.2">SATA_TXP0</text>
<text x="273.1" y="64.2">HDA_DOCK_EN#</text>
<text x="117.2" y="67.1">IHDA_RESET#</text>
<text x="182.3" y="68.6">SATA_RXN1</text>
<text x="182.4" y="70.1">SATA_RXP1</text>
<text x="182.6" y="71.6">SATA_TXN1</text>
<text x="182.7" y="73.1">SATA_TXP1</text>
<text x="120.2" y="80.6">TP_HDA_SDIN3</text>
<text x="55.5" y="85.1">+3VALW</text>
<text x="117.2" y="85.1">IHDA_SDATAO</text>
<text x="117.2" y="89.6">HDA_DOCK_EN#</text>
<text x="117.2" y="92.6">HDA_DOCK_RST#</text>
<text x="19.8" y="96.8">+3VRUN</text>
<text x="63.3" y="101.6">HDA_DOCK_RST#</text>
<text x="121.7" y="101.6">JTAG_TMS</text>
<text x="121.7" y="98.6">JTAG_TCK</text>
<text x="121.7" y="104.6">JTAG_TDI</text>
<text x="121.7" y="107.6">JTAG_TDO</text>
<text x="191.9" y="107.6">+V1.1S_VCC_SATA</text>
<text x="23" y="113.6">IHDA_SYNC</text>
<text x="121.7" y="110.6">JTAG_RST#</text>
<text x="121.7" y="116.6">SPI0_CLK</text>
<text x="121.7" y="119.6">SPI0_CS#</text>
<text x="178.7" y="122.6">SATA_LED#</text>
<text x="121.7" y="130.1">SPI0_MISO</text>
<text x="121.7" y="127.1">SPI0_MOSI</text>
<text x="178.7" y="127.1">SATA0GP</text>
<text x="178.7" y="130.1">SATA1GP</text>
<text x="22.8" y="136.1">IHDA_RESET#</text>
<text x="91.8" y="148.1">IHDA_SDATAO</text>
<text x="185.3" y="152.3">+1_1V_VTT</text>
<text x="15.3" y="158.6">IHDA_BITCLK</text>
<text x="159.2" y="158.6">JTAG_TDO</text>
<text x="159.2" y="161.6">JTAG_TDI</text>
<text x="159.2" y="160.1">JTAG_TMS</text>
<text x="159.2" y="164.5">JTAG_TCK</text>
<text x="159.2" y="163">JTAG_RST#</text>
<text x="31.8" y="174.8">+3VRUN</text>
<text x="58.8" y="185.5">SPI0_MISO</text>
<text x="85.8" y="184">SPI0_CS#</text>
<text x="85.8" y="187">WP#0</text>
<text x="118.7" y="188.5">SPI0_MOSI</text>
<text x="118.7" y="187">SPI0_CLK</text>
<text x="39.3" y="193">VCC0</text>
</g>
<g font-size="1.3" fill="#000080">
<text x="84" y="22.2">15P_50V_K_N</text>
<text x="160.4" y="23.7">R90</text>
<text x="205.4" y="22.2">R91</text>
<text x="211.3" y="19.2">10K_J</text>
<text x="211.3" y="22.2">10K_J</text>
<text x="40.5" y="27.4">D1</text>
<text x="82.5" y="25.2">C130</text>
<text x="160.4" y="26.7">NC_1K_J</text>
<text x="205.4" y="25.2">R92</text>
<text x="211.3" y="25.2">10K_J</text>
<text x="58.5" y="35.7">C131</text>
<text x="83.1" y="33">32.768KHZ_12.5P_10PPM</text>
<text x="85.5" y="35.7">15P_50V_K_N</text>
<text x="97.7" y="31.2">Y2</text>
<text x="120.8" y="31.2">R93</text>
<text x="120.8" y="33">10M_J</text>
<text x="137.5" y="33.6">U5A</text>
<text x="40.5" y="39.6">LBAT54CLT1G</text>
<text x="58.5" y="37.2">1U_6.3V_M</text>
<text x="61.5" y="40.9">R96</text>
<text x="82.5" y="38.7">C132</text>
<text x="109.4" y="37.2">R94</text>
<text x="109.4" y="40.2">0_J</text>
<text x="37.5" y="43.2">R95</text>
<text x="37.5" y="44.7">510_F</text>
<text x="61.5" y="47.1">20K_F</text>
<text x="72" y="46.2">C133</text>
<text x="72" y="47.7">1U_6.3V_K</text>
<text x="51" y="49.2">R97</text>
<text x="51" y="50.7">1M_J</text>
<text x="84" y="49.2">GP1</text>
<text x="84" y="50.7">OPEN_JUMP_OPEN2</text>
<text x="107.9" y="52.2">R98</text>
<text x="113.9" y="52.2">330K_F 2</text>
<text x="193.2" y="49.9">TP111</text>
<text x="193.2" y="48.4">TP125</text>
<text x="198.3" y="49.8">20MIL</text>
<text x="198.3" y="48.3">20MIL</text>
<text x="15" y="55.2">HEADER_2P</text>
<text x="20.4" y="59.6">CN1</text>
<text x="37.5" y="55.2">R99</text>
<text x="37.5" y="56.7">510_F</text>
<text x="72" y="58.2">R100</text>
<text x="256.3" y="58.2">R101</text>
<text x="70.5" y="63.5">20K_J</text>
<text x="91.5" y="62.7">C134</text>
<text x="91.5" y="64.2">1U_6.3V_M</text>
<text x="232.3" y="65.7">R105</text>
<text x="242.8" y="62.7">R103</text>
<text x="242.8" y="65.7">NC_4.7K_J</text>
<text x="256.3" y="61.2">1K_J</text>
<text x="263.8" y="61.2">R102</text>
<text x="263.8" y="62.7">0_J</text>
<text x="232.3" y="67.1">100_J</text>
<text x="257.8" y="71.6">Q2</text>
<text x="275.8" y="70.1">R106</text>
<text x="257.8" y="73.2">2N7002-7-F</text>
<text x="275.8" y="73.2">NC_1K_J</text>
<text x="103.8" y="81.2">20MIL</text>
<text x="103.8" y="78.2">20MIL</text>
<text x="108.7" y="81.4">TP114</text>
<text x="108.7" y="78.4">TP113</text>
<text x="60" y="94.1">R104</text>
<text x="60" y="97.1">10K_J</text>
<text x="15" y="107.6">NC_1K_J</text>
<text x="17.7" y="104.6">R107</text>
<text x="40.5" y="113.6">33_J</text>
<text x="179.9" y="110.6">R108</text>
<text x="185.9" y="110.6">37.4_F</text>
<text x="204.7" y="115.1">R110</text>
<text x="204.7" y="116.9">10K_J</text>
<text x="209.8" y="119.6">R112</text>
<text x="106.7" y="123.2">20MIL</text>
<text x="111.7" y="123.3">TP120</text>
<text x="209.8" y="121.1">0_J</text>
<text x="37.5" y="136.1">R114</text>
<text x="43.5" y="136.1">33_J</text>
<text x="136.4" y="134.6">Ibexpeak-M</text>
<text x="104.9" y="148.1">R116</text>
<text x="112.4" y="148.1">33_J</text>
<text x="30" y="158.6">R118</text>
<text x="37.5" y="158.6">33_J</text>
<text x="169.4" y="158.6">R128</text>
<text x="169.4" y="160.1">R137</text>
<text x="169.4" y="161.6">R84</text>
<text x="176.9" y="158.6">51_J</text>
<text x="176.9" y="160.1">NC_51_J2</text>
<text x="176.9" y="161.6">NC_51_J2</text>
<text x="169.4" y="164.5">R126</text>
<text x="169.4" y="163.1">R127</text>
<text x="176.9" y="164.5">4.7K_J</text>
<text x="176.9" y="163.1">NC_51_J2</text>
<text x="122.9" y="176.6">C135</text>
<text x="122.9" y="178.1">0.1U_16V_M_B</text>
<text x="134.9" y="176.6">R120</text>
<text x="134.9" y="179.5">1K_J</text>
<text x="36" y="182.5">R122</text>
<text x="36" y="184">0_J</text>
<text x="58.5" y="181">R121</text>
<text x="58.5" y="182.5">1K_J</text>
<text x="69" y="185.5">R123</text>
<text x="76.5" y="185.5">22_J</text>
<text x="100" y="182.5">U6</text>
<text x="99" y="191.5">FLASH_SOIC-8_32MB</text>
<text x="58.5" y="193">R124</text>
<text x="58.5" y="194.5">NC_1K_J</text>
</g>
<g font-size="1.3">
<text x="85.5" y="23.7">0402_NPO</text>
<text x="218.8" y="19.2">0402</text>
<text x="218.8" y="22.2">0402</text>
<text x="160.4" y="28.5">0402</text>
<text x="218.8" y="25.2">0402</text>
<text x="94.5" y="34.8">FL-5905</text>
<text x="120.8" y="34.8">0402</text>
<text x="58.5" y="39">0402_X5R</text>
<text x="87" y="37.2">0402_NPO</text>
<text x="113.9" y="40.2">0402</text>
<text x="196.7" y="37.9">LPC_AD0</text>
<text x="196.7" y="39.4">LPC_AD1</text>
<text x="196.7" y="40.9">LPC_AD2</text>
<text x="203.7" y="37.9">35,37</text>
<text x="203.7" y="39.4">35,37</text>
<text x="203.7" y="40.9">35,37</text>
<text x="37.5" y="46.5">0402</text>
<text x="195.9" y="45.6">LPC_FRAME#</text>
<text x="196.7" y="42.4">LPC_AD3</text>
<text x="203.7" y="42.4">35,37</text>
<text x="205.8" y="45.6">35,37</text>
<text x="51" y="52.5">0402</text>
<text x="61.5" y="52">CRB 20K</text>
<text x="61.5" y="48.9">0402</text>
<text x="72" y="49.5">0402_X5R</text>
<text x="100.6" y="52.8">VCCRTC</text>
<text x="121.4" y="52.2">0402 INTVRMEN</text>
<text x="195.2" y="52.9">INT_SERIRQ</text>
<text x="204.4" y="52.9">35</text>
<text x="15" y="56.7">FL-5938</text>
<text x="37.5" y="58.5">0402</text>
<text x="70.5" y="65.3">0402</text>
<text x="91.5" y="66">0402_X5R</text>
<text x="100.5" y="64.9">42</text>
<text x="104.6" y="64.9">HDA_SPKR</text>
<text x="195.9" y="60.4">SATA_RXN0 47</text>
<text x="196.1" y="63.4">SATA_TXN0 47</text>
<text x="196.1" y="61.9">SATA_RXP0 47</text>
<text x="196.2" y="64.9">SATA_TXP0 47</text>
<text x="256.3" y="62.9">0402</text>
<text x="263.8" y="64.2">0402</text>
<text x="195.9" y="69.4">SATA_RXN1 47</text>
<text x="196.1" y="70.9">SATA_RXP1 47</text>
<text x="209.8" y="70.9">35</text>
<text x="214.5" y="70.9">FW_HW</text>
<text x="232.3" y="68.6">0402</text>
<text x="242.8" y="67.5">0402</text>
<text x="93.7" y="72.4">42 HDA_CODEC_SDATAIN0</text>
<text x="196.1" y="72.4">SATA_TXN1 47</text>
<text x="196.2" y="73.9">SATA_TXP1 47</text>
<text x="275.8" y="75">0402</text>
<text x="60" y="98.6">0402</text>
<text x="18" y="109.4">0402</text>
<text x="34.5" y="113.6">0402</text>
<text x="193.4" y="110.6">0402</text>
<text x="203.9" y="110.6">+3VRUN</text>
<text x="59.2" y="114.4">HDA_CODEC_SYNC</text>
<text x="73.8" y="114.4">42</text>
<text x="204.7" y="118.7">0402</text>
<text x="217.3" y="122.6">0402</text>
<text x="228.1" y="123.3">SATALED# 48</text>
<text x="51" y="136.1">0402</text>
<text x="61.9" y="136.8">HDA_CODEC_RST#</text>
<text x="75.9" y="136.8">42</text>
<text x="136.4" y="136.4">null</text>
<text x="118.4" y="148.1">0402</text>
<text x="129.4" y="148.8">HDA_CODEC_SDATAOUT</text>
<text x="147.2" y="148.8">42</text>
<text x="43.5" y="158.6">0402</text>
<text x="54.4" y="159.3">HDA_CODEC_BITCLK</text>
<text x="69.7" y="159.3">42</text>
<text x="184.4" y="158.6">0402</text>
<text x="184.4" y="160.1">0402</text>
<text x="184.4" y="161.6">0402</text>
<text x="184.4" y="164.5">0402</text>
<text x="184.4" y="163.1">0402</text>
<text x="116.9" y="169.1">VCC0</text>
<text x="131.9" y="170.6">VCC0</text>
<text x="55.5" y="175">VCC0</text>
<text x="122.9" y="179.5">0402_X5R</text>
<text x="36" y="185.5">0402</text>
<text x="58.5" y="184">0603</text>
<text x="82.5" y="185.5">0402 SPI0_MISO_R</text>
<text x="134.9" y="181.3">0603</text>
<text x="58.5" y="196.3">0603</text>
<text x="99" y="193.3">W25X32VSSIG</text>
<text x="244" y="197.1">Title</text>
<text x="244" y="200.1">Size</text>
<text x="244" y="201.6">Custom</text>
<text x="250" y="200.1">Document Number</text>
<text x="287.5" y="200.1">Rev</text>
<text x="289" y="201.6">1.0</text>
<text x="244" y="204.6">Date:</text>
<text x="250" y="204.6">Monday, June 07, 2010</text>
<text x="271" y="204.6">Sheet</text>
<text x="278.5" y="204.6">11</text>
<text x="283" y="204.6">of</text>
<text x="287.5" y="204.6">63</text>
</g>
<g font-size="1.3" fill="#00f">
<text x="252" y="71.5">G</text>
<text x="254.8" y="66.9">D</text>
<text x="254.9" y="72">S</text>
</g>
<g font-size="1.1">
<text x="30.7" y="1.1">5</text>
<text x="89.1" y="1.1">4</text>
<text x="147.5" y="1.1">3</text>
<text x="205.9" y="1.1">2</text>
<text x="264.3" y="1.1">1</text>
<text x=".4" y="27.9">D</text>
<text x="293.9" y="27.9">D</text>
<text x=".4" y="78.7">C</text>
<text x="293.9" y="78.7">C</text>
<text x=".4" y="129.6">B</text>
<text x="293.9" y="129.6">B</text>
<text x=".4" y="180.4">A</text>
<text x="293.9" y="180.4">A</text>
<text x="30.7" y="206">5</text>
<text x="89.1" y="206">4</text>
<text x="147.5" y="206">3</text>
<text x="205.9" y="206">2</text>
<text x="264.3" y="206">1</text>
</g>
</svg>
